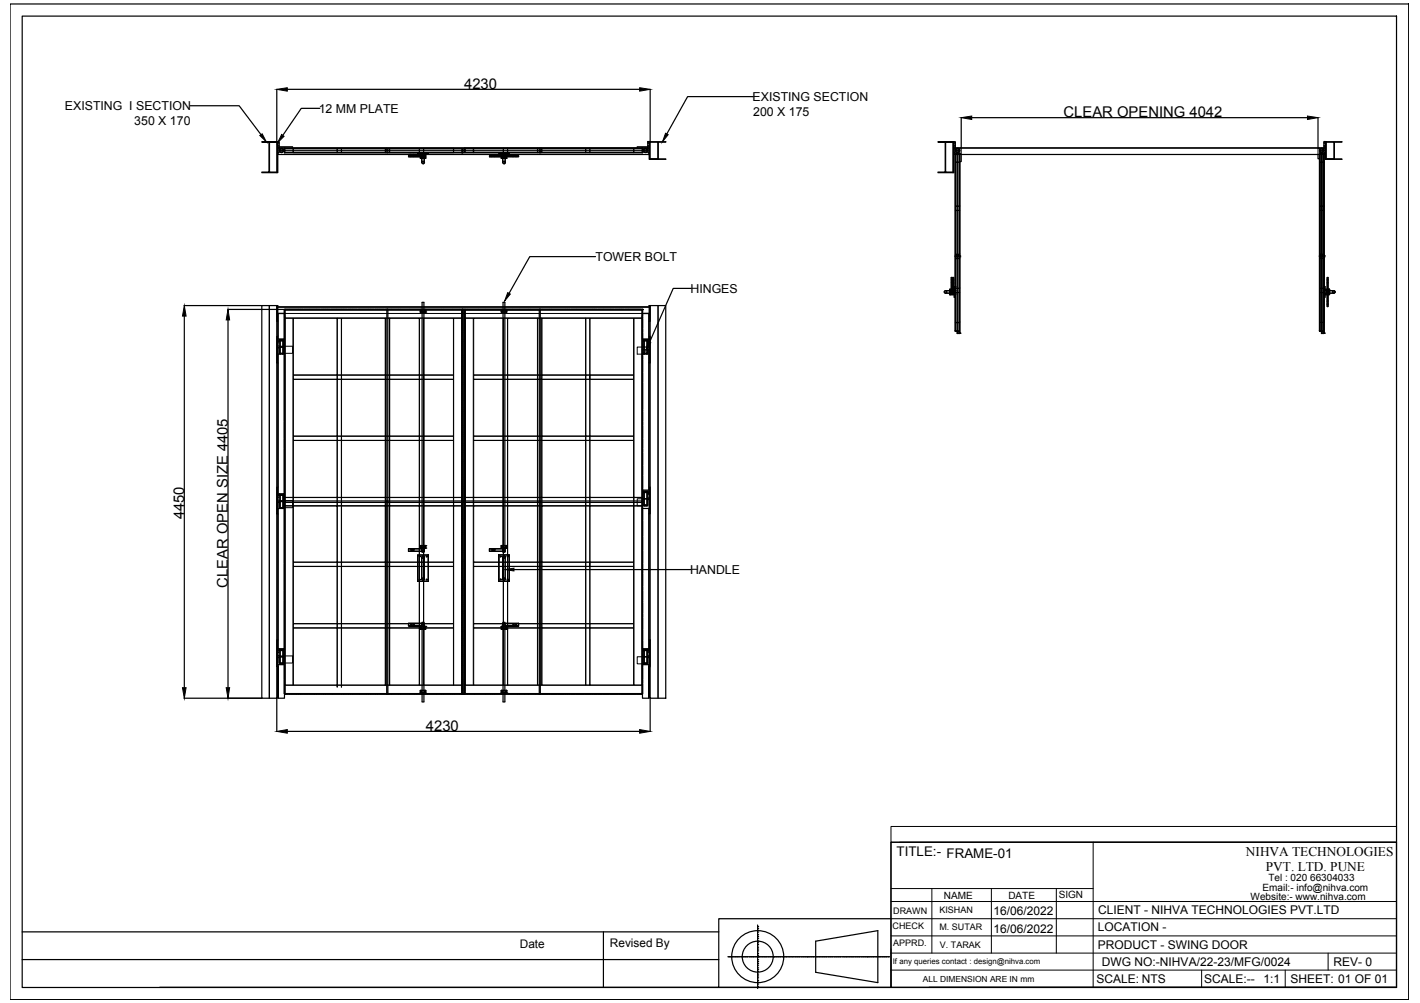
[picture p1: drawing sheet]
<svg xmlns="http://www.w3.org/2000/svg" width="297mm" height="210mm" viewBox="0 0 297 210" stroke-linecap="round" stroke-linejoin="round" font-family="sans-serif">
<!-- layer: 0 -->
<g fill="none" stroke="#000" stroke-width=".25">
<path d="M2.1 .8h292.6v208.4h-292.6zM4.6 3.4h287.5v203.3h-287.5zM57.9 18.7v11M60.1 18.7h73.7M136 18.7v11M39.8 22.1h10.2l4.6 6.1M54.8 29.7h3.1h-1.5v6.3h1.5v.1h-3.1v-.1h1.5v-6.3zM57.9 29.7h.2v6.4h-.2zM58.1 29.7h.3v1.2M58.1 32.3h77.7M58.1 30.9h77.7M58.4 30.7h2.8v.2"/>
<path d="M66.9 22.7h-3.9l-3.8 5.6M85.5 32.3v.2h2.4h-2.4M85.5 32.6h2.4zM85.5 32.6v.2h2.4h-2.4M87.9 32.3v.8M88 32.3v.8h1.1v-.8v.8M88.2 33.1v.9M88.3 34l.2 .3 .3-.3M88.8 33.1v.9M89.1 33.1h-1.1M102.4 32.8h2.4zM102.4 32.6h2.4z"/>
<path d="M102.4 32.6v.2M104.9 33.1h.1M104.8 32.3v.8M104.9 33.1h1.1v-.8v.8M104.9 32.3v.8M104.9 33.1h1.1M105.1 33.1v.9M105.2 34l.3 .3 .2-.3M105.7 33.1v.9M106 33.1h.1M108.5 32.6h-2.5h2.5v.2h-2.5h2.5M135.5 30.7h-2.2v.2"/>
<path d="M135.8 29.7h.2v3.6h-.2zM135.8 29.7l-.3-.1v1.3M136 29.7h3.3h-1.6v3.6h1.6h-3.3h1.6v-3.6zM157.6 20.2h-13.8l-4.3 7.9M196.2 29.7h3.1h-1.5v6.3h1.5v.1h-3.1v-.1h1.5v-6.3zM199.3 29.7h.2v6.4h-.2zM199.5 29.7h.3v1.2M199.5 32.3h77.7M199.5 30.9h77.7M199.9 32.3v21.4M200.2 32.3v21.4h.5M200.3 32.3v21.4h-.5v-21.4v37"/>
<path d="M200.7 32.3v21.4M200.8 32.3v37.4M201.1 32.3v1.5h-.3M201.1 24.6v6.4M203.3 24.6h70.2M275.7 32.3v.9h.3M275.7 24.6v6.4M276.1 32.3v21.4M276.4 32.3v21.4h.5M276.6 32.3v21.4h-.5M276.9 32.3v21.4M277 32.3v37.4"/>
<path d="M277.2 29.7h.2v3.6h-.2zM277.2 29.7l-.3-.1v1.3M277.4 29.7h3.3h-1.6v3.6h1.6h-3.3h1.6v-3.6zM124.6 53.7h-13.8l-4.3 7.7M199 58.1v2.4v-2.4h.2v2.4v-2.4M199 58.1h.1M199.3 58.1v2.4v-2.4h.2v2.4v-2.4M199.9 53.5h.4v15.8h-.4h.3M200.2 53.5h.5v16.2h-.5zM200.7 53.7h.1M200.8 53.7h.1M200.8 53.5v16.2"/>
<path d="M276 53.5l.1 15.8zM276.1 53.5h.5v15.8h-.5M276.1 53.7l-.1-21.4v37M276.9 53.5v16.2h-.5M276.9 53.5h-.5v16.2M276.9 53.5h.1M276.9 53.7h.1M277 53.7h.1M277 53.5h.1M277 60h.1v.5M277.7 58.1l-.1 2.4M277.8 58.1h-.1v2.4"/>
<path d="M277.8 58.1v2.4zM38.5 64h16.3M38.6 66.2v77.7M47.7 64.8h13.2M47.7 67v76.9M54.8 64h3.1v82.1h-3.1zM57.9 70.4h.2v5.5h-.2zM57.9 64h.2v3.3h-.2zM58.1 71.3h.3v1.5h-.3M58.1 65.6v5.3M58.1 74.1l.1 29.3M58.1 67.3v3.1"/>
<path d="M58.1 75.9v26.1M58.1 64.2h30.2M58.1 64.3h30.2M58.2 74.1h1.3v29.3h-.2M58.4 71.1v.2M58.4 71.1h.9zM58.4 72.8v1.1h1.1M58.4 72.6h.9M58.4 71.3h.9M58.6 72.6h.1M58.6 73.9h.1M58.6 73.9v.2"/>
<path d="M59.2 72.6h.1M59.2 73.9v.2M59.3 71.3h.1M59.3 71.1h.1M59.3 71.1v2.8M59.3 72.5h.2M59.5 64.8h21.6M59.5 64.8v40.3M59.5 65.6h-1.3h1.3v5.3h-1.3M59.5 64.8v1.3M59.5 66.2v.4M59.5 66.7v2"/>
<path d="M59.5 68.8v.8M59.5 69.7v2.5M59.5 72.3v2.1M59.5 74.5v.7M59.5 75.3v2.5M59.5 77.9v2.1M59.5 64.8h.1M60.9 64.8h2.6M63.6 64.8h.7M64.4 64.8h2.1M66.6 64.8h.4M67 64.8h2.1"/>
<path d="M69.2 64.8h.8M70 64.8h2.6M72.7 64.8h2M74.8 64.8h.8M75.7 64.8h2.5M78.3 64.8h2.1M80.5 64.8h34.1M80.9 64.8v80.4h7.4M80.9 64.8h.1M80.9 64.8h7M81.1 64.8h-21.6l.1 40.3h21.5v-40.3M87.9 65.3h.1"/>
<path d="M87.9 64.8h.1M88 64.8v.5M88 64.8l-.1 .5M88 65.3h1.1zM88 64.8h1.1v.5M88.3 64.8v-1.5h.4v1.5M88.3 65.3v48.9M88.7 65.3v48.9M88.7 64.2h16.5M88.7 64.3h16.5M89.1 65.3v-.5h-29.6v80.4M89.1 64.8h.1"/>
<path d="M89.1 65.3h.1M89.1 64.8h7.5M96.6 64.8v40.3M96.7 64.8h.1M96.7 64.8h-.1M96.7 64.8l-.1 40.3M96.7 64.8v80.3M96.8 64.8v40.3M96.8 64.8h.1M96.8 64.8v80.3M96.8 64.8v.3M96.8 65.1v2.1"/>
<path d="M96.8 67.3v.8M96.8 68.1v2.6M96.8 70.8v2M96.8 72.9v2.6M96.8 75.6v.7M96.8 76.4v2.1M96.8 78.6v2.5M96.8 64.8h8M97.1 64.8v.3M97.1 65.1v2.1M97.1 67.3v.8M97.1 68.1v2.6"/>
<path d="M97.1 70.8v2M97.1 72.9v2.6M97.1 75.6v.7M97.1 76.4v2.1M97.1 78.6v2.5M97.2 64.8v.7M97.2 65.6v2.5M97.2 68.2v2.1M97.2 70.3v2.6M97.2 73v.7M97.2 73.8v2.1M97.2 76v.4"/>
<path d="M97.2 76.4v2.1M97.2 78.6v.8M97.2 79.4v2.6M104.8 64.8v.5M104.9 64.8h1.1v.5h-1.1zM104.9 65.3h1.1M105.2 64.8v-1.5h.4v1.5h7.4M105.2 65.3v48.9M105.6 65.3v48.9M105.6 64.2h30.2M105.6 64.3h30.2M106 64.8h.1"/>
<path d="M106 64.8v.5M106 64.8h28.4v80.4M106 64.8h7M112.8 64.8h21.6v40.3h-21.6zM112.8 64.8h21.6v40.3M112.8 64.8h.1M113 64.8v40.3h-7.4M114.7 64.8h2M116.8 64.8h2.6M119.5 64.8h.7M120.3 64.8h2.1M122.5 64.8h.3"/>
<path d="M122.9 64.8h2.1M125.1 64.8h.7M125.9 64.8h2.6M128.6 64.8h2M130.7 64.8h2.6M133.3 64.8h.8M134.2 64.8h.2M134.4 64.8h.1M134.4 74.1h.1M134.4 64.8v1.3M134.4 66.2v.4M134.4 66.7v2"/>
<path d="M134.4 68.8v.8M134.4 69.7v2.5M134.4 72.3v2.1M134.4 74.5v.7M134.4 75.3v2.5M134.4 77.9v2.1M134.4 72.6h1.1M134.4 65.6h1.4M134.6 71.1v.2M134.6 71.1h.9zM134.6 73.2h-.2v29.4h1.3M134.8 73.9v.1"/>
<path d="M134.8 73.9v.2h.5v-.2M135.3 73.9v.1M135.5 71.1h.1M135.5 71.3h.1M135.5 71.1v.2M135.5 71.3h-.9v2.6h.9v-1.1M135.5 72.8h.3M135.5 73.2h.2M135.7 70.9h-1.3v-5.3h1.3l.1 5.3M135.8 64h.2v3.3h-.2zM135.8 70.4h.2v5.5h-.2zM135.8 71.3h-.3v1.5"/>
<path d="M135.8 73.2v29.4M135.8 67.3v3.1M135.8 75.9v26.1M136 64h3.3v82.1h-3.3zM144.6 60.4h-3.8l-4.9 11.2M198.7 60.6h.1M198.7 60.6v1.1h1.1M198.7 60.8h-.9l-.3 .3 .3 .3h.9M198.7 61.7h.1M199.6 60h.1M199.6 61.7v.5h.2M199.6 60v.5"/>
<path d="M199.6 60h.2M199.8 60.6v1.1zM199.8 60.6h-1.1v1.1h1.1M199.8 60.6h.1M199.8 61.7h.1M199.8 60.6l.1-7.1v15.8l-.1-7.6M199.8 60h.1M199.8 60v.5h-1.1M199.9 69.3h.1M200.2 69.7l.1 .1M200.3 69.7v.1M200.7 69.8h-.4h.4"/>
<path d="M200.7 69.8h.1M200.8 69.7l-.1 .1M200.8 69.8h.1M200.8 69.7h.1M276.1 69.3h.1M276.1 69.3h.3M276.4 69.7l.1 .1M276.5 69.7v.1M276.9 69.8h-.4h.4M276.9 69.8h.1M277 60.6v1.1zM277 60.6h1.1v1.1h-1.1"/>
<path d="M277 60.5h1.1M277 69.7l-.1 .1M277 69.8h.1M277 69.7h.1M277 61.7v.5M277 62.2h.1M277.1 61.7v.5zM277.6 61.7l.1 2.5M277.7 61.7v2.5h.1v-2.5v2.5M278.1 60.6h.1M278.1 60.6v1.1h-1.1M278.1 61.4h.9"/>
<path d="M278.1 60.8h.9M279 60.8l.3 .3-.3 .3M59.5 80.1v2.5M59.5 82.7v.8M59.5 83.6v2M59.5 85.7v.4M59.5 86.2v2.1M59.5 88.3v.8M59.5 89.2v2.5M59.5 91.8v2.1M59.5 94v.7M59.5 94.8v2.6"/>
<path d="M59.5 97.4v2.1M59.5 99.6v2.5M96.8 81.2v.7M96.8 82v2.1M96.8 84.2v.4M96.8 84.7v2M96.8 86.8v.8M96.8 87.7v2.5M96.8 90.3v2.1M96.8 92.4v2.6M96.8 95.1v.7M96.8 95.9v2.1"/>
<path d="M96.8 98.1v.4M96.8 98.5v2.1M97.1 81.2v.7M97.1 82v2.1M97.1 84.2v.4M97.1 84.7v2M97.1 86.8v.8M97.1 87.7v2.5M97.1 90.3v2.1M97.1 92.4v2.6M97.1 95.1v.7M97.1 95.9v2.1"/>
<path d="M97.1 98.1v.4M97.1 98.5v2.1M97.2 82.1v2M97.2 84.2v.8M97.2 85.1v2.5M97.2 87.7v2.1M97.2 89.9v2.5M97.2 92.5v.7M97.2 93.3v2.1M97.2 95.5v.4M97.2 96v2M97.2 98.1v.8"/>
<path d="M97.2 99v2.5M134.4 80.1v2.5M134.4 82.7v.8M134.4 83.6v2M134.4 85.7v.4M134.4 86.2v2.1M134.4 88.3v.8M134.4 89.2v2.5M134.4 91.8v2.1M134.4 94v.7M134.4 94.8v2.6M134.4 97.4v2.1"/>
<path d="M134.4 99.6v2.5M57.9 102h.2v5.5h-.2zM58.1 103.7h.3v1.4h-.3M58.1 106.4l.1 29.4M58.1 107.5v26.4M58.1 103.4h.3M58.2 106.4h1.3v29.4h-1.3M58.4 106.2v-1.1v1.1h1.1v.4M58.4 103.4v.2M58.4 103.6v.1M58.4 105h.9M58.4 103.4h.9"/>
<path d="M58.4 103.6h.9M58.4 103.7h.9M58.4 104.9h.9M58.4 103.4h.1M58.6 106.2h.1M58.6 106.2v.2M58.6 104.9v.1M59.2 104.9v.1M59.2 106.2v.2M59.3 103.4v.3M59.3 103.4h.1M59.3 103.7v2.5"/>
<path d="M59.3 104.8h.2M59.5 104.8v40.4l21.6-.1M59.5 102.2v.8M59.5 103.1v3.1M59.5 106.7v2.1M59.5 108.9v.7M59.5 109.7v2.6M59.5 112.3v2.1M59.5 114.5v.8M59.5 115.3v2.6M59.5 118v2M59.5 104.8h.1"/>
<path d="M59.5 105.1h.1M59.6 104.8h21.5v40.3h-21.5zM80.9 104.8h7.4M80.9 105.1h7.4M85.5 114.8v.6zM85.5 114.8h2.7zM85.5 115.3l2.7 .1v-.6h.6v.6zM86 115.2h.5M86 115h.5M86 115l-.1 .1 .1 .1M86.5 115l.1 .1-.1 .1M87.4 116.1v5.6z"/>
<path d="M87.4 116.1h2.2zM87.9 114.2l.1 .5zM87.9 114.7h.1M87.9 114.2h1.2v.5h-1.1h1.1M88 114.2h1.1v.5M88.2 116.6v4.6M88.3 116.6l.2-.3 .3 .3M88.3 115.4v.2h.4v-.2M88.3 114.7v.1M88.7 114.7v.1M88.7 104.8h7.9M88.7 105.1h7.9"/>
<path d="M88.8 116.6v4.6M89.1 114.2h.1M89.1 114.7h.1M89.6 116.1v5.6M96.6 104.8l.1 40.4M96.6 104.8l.1 40.3M96.8 105.1h.1M96.8 100.7v.8M96.8 101.5v2.1M96.8 103.7v.4M96.8 104.2v1.3M96.8 105.6v2.5"/>
<path d="M96.8 108.2v2.1M96.8 110.3v2.6M96.8 113v.7M96.8 113.8v2.1M96.8 116v.4M96.8 116.4v2.1M96.8 118.6v.8M96.8 119.5v2.5M96.8 104.8v40.3M96.8 105.1h8.4M97.1 100.7v.8M97.1 101.5v2.1"/>
<path d="M97.1 103.7v.4M97.1 104.2v1.3M97.1 105.6v2.5M97.1 108.2v2.1M97.1 110.3v2.6M97.1 113v.7M97.1 113.8v2.1M97.1 116v.4M97.1 116.4v2.1M97.1 118.6v.8M97.1 119.5v2.5M97.2 101.6v2.1"/>
<path d="M97.2 103.7v.8M97.2 104.6v.9M97.2 105.6v2.5M97.2 108.2v2.1M97.2 110.3v2.6M97.2 113v.7M97.2 113.8v2.1M97.2 116v.4M97.2 116.4v2.1M97.2 118.6v.8M97.2 119.5v2.5M102.4 114.8h2.7h-2.7v.5h2.7v-.5h.6v.6h-3.3z"/>
<path d="M102.9 115.2h.5M102.9 115h.5M103 115l-.1 .1 .1 .1M103.5 115l.1 .1-.1 .1M104.3 116.1v5.6zM104.3 116.1h2.2v5.6h-2.2h2.2M104.3 116.1h2.2M104.8 114.2v.5l.1-.5h1.1v.5M104.8 114.7h.1M104.9 114.7h1.1zM104.9 114.2h1.1M105.2 115.4v.2h.4v-.2"/>
<path d="M105.2 104.8h-8.4v40.4M105.2 114.7v.1M105.6 104.8h7.4v40.4h-7.4M105.6 114.7v.1M105.7 116.6v4.6M105.7 116.6l-.2-.3-.3 .3-.1 4.6 .4 .2 .2-.2M106 114.7h.1M106 114.2v.5M106.5 116.1v5.6M107.5 119.2h37M134.4 104.8v40.3M134.4 102.2v.8"/>
<path d="M134.4 103.1v3.1M134.4 106.2v.4M134.4 106.7v2.1M134.4 108.9v.7M134.4 109.7v2.6M134.4 112.3v2.1M134.4 114.5v.8M134.4 115.3v2.6M134.4 118v2M134.4 104.4h1.1M134.6 102.8h.9zM134.6 102.8v2.9h.9v-1.2v1.4h-1.1"/>
<path d="M134.6 103.1h.9M134.8 104.4h.1M134.8 105.7h.1M134.8 105.7v.2l.5-.1M135.3 104.4h.1M135.3 105.7h.1M135.5 103.1h.1M135.5 102.8h.1M135.5 102.8v.3M135.7 106.4h-1.3v29.4h1.3M135.8 102h.2v5.5h-.2zM135.8 103.1h-.3v1.4h.3"/>
<path d="M135.8 106.4v29.4M135.8 107.5v26.4M57.9 133.9h.2v5.6h-.2zM58.1 136.1h.3v1.5h-.3M58.1 139.1l.1 7-.1-6.6M58.1 135.8h.1M58.2 139.1h1.3v7h-1.3M58.4 135.9h.9zM58.4 135.9v.2h.9M58.4 137.6v1.2h1.1M58.4 137.4h.9M58.6 137.4h.1"/>
<path d="M58.6 138.8h.1M59.2 137.4h.1M59.2 138.7v.2h-.6v-.1M59.3 136.1h.1M59.3 135.9h.1M59.3 135.9v2.9M59.3 137.3h.2M59.5 120.1v2.6M59.5 122.8v.7M59.5 123.6v2.1M59.5 125.8v.3M59.5 126.2v2.1"/>
<path d="M59.5 128.4v.7M59.5 129.2v2.6M59.5 131.9v2M59.5 134v3.4M59.5 137.5v2.1M59.5 139.6v2.6M85.5 131h2.7zM85.5 130.5h2.7zM85.5 130.5v.5M86 130.8h.5M86 130.6h.5M86 130.6l-.1 .1 .1 .1"/>
<path d="M86.5 130.6l.1 .1-.1 .1M87.4 121.7h2.2M88 131.6h.1M87.9 131.6v-.5l.1 .5M87.9 131.1h1.2v.5h-1.1h1.1v-.5h-1.1M88.2 130.5v.5M88.2 130.5h.6v.5h-.6M88.3 121.2l.2 .3 .3-.3M88.3 130.5v-.3h.4v.3M88.3 131v.1M88.3 131.6v12.9M88.7 131v.1"/>
<path d="M88.7 131.6v12.9M89.1 131.1h.1M96.8 122.1v2M96.8 124.2v3.4M96.8 127.7v2.1M96.8 129.9v2.5M96.8 132.5v.8M96.8 133.3v2.1M96.8 135.5v.4M96.8 136v2M96.8 138.1v.8M96.8 139v2.5"/>
<path d="M97.1 122.1v2M97.1 124.2v3.4M97.1 127.7v2.1M97.1 129.9v2.5M97.1 132.5v.8M97.1 133.3v2.1M97.1 135.5v.4M97.1 136v2M97.1 138.1v.8M97.1 139v2.5M97.2 122.1v2M97.2 124.2v3.4"/>
<path d="M97.2 127.7v2.1M97.2 129.9v2.5M97.2 132.5v.8M97.2 133.3v2.1M97.2 135.5v.4M97.2 136v2M97.2 138.1v.8M97.2 139v2.5M104.8 131.1v.5M104.9 131.6h1.1zM104.9 131.6v-.5h1.1v.5M104.9 131.1h1.1"/>
<path d="M105.2 130.5v-.3h.4v.3M105.2 131v.1M105.2 131.6v12.9M105.6 131v.1M105.6 131.6v12.9M105.7 131h2.8zM105.7 131v-.5h2.7v.5M105.7 131h-.6v-.5h3.4v.5M106 131.1h.1M106 131.6h.1M106 131.1v.5M107.4 130.8h.5"/>
<path d="M107.4 130.6h.5M107.4 130.6l-.1 .1 .1 .1M107.9 130.6l.1 .1-.1 .1M134.4 120.1v2.6M134.4 122.8v.7M134.4 123.6v2.1M134.4 125.8v.3M134.4 126.2v2.1M134.4 128.4v.7M134.4 129.2v2.6M134.4 131.9v2M134.4 134v3.4"/>
<path d="M134.4 137.5v2.1M134.4 139.6v2.6M134.4 137.4h1.1M134.6 135.9v.2M134.6 135.9h.9zM134.8 137.4h.1M134.8 138.8h.1M134.8 138.8v.1M135.3 137.4h.1M135.3 138.7v.2M135.5 135.9h.1M135.5 136.1h.1"/>
<path d="M135.5 135.9v.2M135.5 137.6v1.3h-1.1M135.5 136.1h-.9v2.7h.9M135.7 139.1h-1.3v7h1.3M135.8 133.9h.2v5.6h-.2zM135.8 136.1h-.3v1.5h.3M135.8 139.1l-.1 7 .1-6.6M38.5 146.1h16.3M57.9 146.1v7M59.5 145.2h.1M59.5 142.3v.7M59.5 143.1v2.1"/>
<path d="M59.5 145.2h74.9M60.1 153.1h73.7M88 145h.1M87.9 145v-.5l.1 .5M87.9 144.5h.1M88 145h1.1zM88 144.5h1.1v.5M88.3 145v1.9h.4v-1.9M88.7 145.2h16.5M89.1 145h.1M96.7 145.2h.1M96.8 145.2h.1"/>
<path d="M96.8 141.6v2.1M96.8 143.7v1.4M97.1 141.6v2.1M97.1 143.7v1.4M97.2 141.6v2.1M97.2 143.7v1.4M104.8 144.5v.5M104.9 145h1.1v-.5v.5zM104.9 144.5h1.1M104.9 145h.1M104.9 144.5h.1M104.9 144.5v.5"/>
<path d="M105.2 145v1.9h.4v-1.9M106 144.5h.1M106 145h.1M112.8 145.1l21.6 .1zM112.8 145.1v-40.3h21.6v40.3M134.4 145v.2h-.2M134.4 145.2h.1M134.4 142.3v.7M134.4 143.1v2.1M136 146.1v7M186.4 176.3h105.7v30.3h-105.7zM4.6 195h145.8"/>
<path d="M126.2 195v11.7M158.5 200v.2h.3M158.5 199.9h.1M158.5 199.6v.3M158.5 199.5h.1M158.5 199v.4M158.5 199h.1M158.5 198.7v.3M158.5 198.6h.1M158.5 198.3v.3M158.5 198.2h.1M158.5 197.7v.4"/>
<path d="M158.5 197.7h.1M158.5 197.3v.3M158.5 197.3h.1M158.5 197v.3M158.5 196.9h.1M158.5 196.5v.3M158.5 196.4h.1M158.5 196v.3M158.5 196h.1M158.5 195.7v.2M158.5 195.6h.1M158.5 195.2v.4"/>
<path d="M158.5 195.1h.1M158.5 194.7v.3M158.5 194.7h.1M158.5 194.3v.3M158.5 194.3h.1M158.5 194v.3M158.5 193.9h.1M158.5 193.6v.1M158.5 193.8v.1M158.5 195.1v.1M158.5 196.4v.1M158.5 196.8v.1"/>
<path d="M158.5 198.1v.1M158.5 199.4v.1M170.6 197l13-2.2v10.8l-13-2.1zM186.4 192.3h-36v14.3h-117M4.6 200.8h145.8M150.4 206.6h36M152.3 200.2h.1M152.4 200.2h.1M152.5 200.2h.3M152.8 200.2h.1M152.9 200.2h.2M153.2 200.2h.1"/>
<path d="M153.4 200.2h.3M153.7 200.2h.1M153.8 200.2h.3M154.1 200.2h.1M154.2 200.2h.3M154.5 200.2h.1M154.5 200.2h.4M154.9 200.2h.1M155.1 200.2h.1M155.1 200.2h.3M155.4 200.2h.1M155.5 200.2h.3"/>
<path d="M155.8 200.2h.1M155.9 200.2h.3M156.2 200.2h.1M156.4 200.2h.3M156.7 200.2h.1M156.8 200.2h.3M157.1 200.2h.1M157.2 200.2h.3M157.5 200.2h.1M157.6 200.2h.1M157.7 200.2h.2M157.9 200.2h.1"/>
<path d="M158.1 200.2h.1M158.1 200.2h.3M158.4 200.2h.1M158.5 206.5v.4M158.5 206.5h.1M158.5 206.1v.2M158.5 205.9h.1M158.5 205.6v.3M158.5 205.6h.1M158.5 205.2v.3M158.5 205.2h.1M158.5 204.8v.2"/>
<path d="M158.5 204.6h.1M158.5 204.3v.3M158.5 204.2h.1M158.5 203.9v.3M158.5 203.9h.1M158.5 203.5v.2M158.5 203.3h.1M158.5 203v.3M158.5 202.9h.1M158.5 202.6v.3M158.5 202.6h.1M158.5 202.2v.3"/>
<path d="M158.5 202h.1M158.5 201.7v.3M158.5 201.6h.1M158.5 201.3v.3M158.5 201.2h.1M158.5 200.9v.3M158.5 200.9h.1M158.5 200.3v.5M158.5 200.3h.1M158.5 202v.1M158.5 203.4h.1M158.5 203.7v.1"/>
<path d="M158.5 204.7v.1M158.5 205v.1M158.5 206v.1M158.5 206.4h.1M158.8 200.2h.1M158.9 200.2h.1M159 200.2h.2M159.2 200.2h.1M159.4 200.2h.1M159.4 200.2h.3M159.8 200.2h.1M159.8 200.2h.3"/>
<path d="M160.1 200.2h.1M160.2 200.2h.3M160.6 200.2h.1M160.7 200.2h.1M160.7 200.2h.3M161.1 200.2h.1M161.1 200.2h.3M161.4 200.2h.1M161.5 200.2h.3M161.8 200.2h.1M161.9 200.2h.1M162 200.2h.1"/>
<path d="M162 200.2h.3M162.4 200.2h.1M162.4 200.2h.3M162.8 200.2h.1M162.8 200.2h.3M163.1 200.2h.1M163.2 200.2h.1M163.3 200.2h.2M163.6 200.2h.1M163.7 200.2h.1M163.7 200.2h.3M164.1 200.2h.1"/>
<path d="M164.1 200.2h.3M164.5 200.2h.1M164.6 200.2h.2M164.9 200.2h.1M165 200.2h.1M165 200.2h.3M165.4 200.2h.1M165.4 200.2h.3M165.8 200.2h.1M165.9 200.2h.2M166.2 200.2h.1M166.3 200.2h.1"/>
<path d="M166.4 200.2h.3M166.7 200.2h.1M166.7 200.2h.3M167.1 200.2h.1M167.2 200.2h.3M167.5 200.2h.1M167.6 200.2h.1M167.7 200.2h.3M168 200.2h.1M168 200.2h.3M168.4 200.2h.1M168.4 200.2h.3"/>
<path d="M168.8 200.2h.1M168.9 200.2h.1M169 200.2h.3M169.3 200.2h.1M169.4 200.2h.3M169.7 200.2h.1M169.7 200.2h.3M170.1 200.2h.1M170.3 200.2h.3M170.6 200.2h.1M170.7 200.2h.3M171 200.2h.1"/>
<path d="M171.1 200.2h.3M171.4 200.2h.1M171.6 200.2h.3M171.9 200.2h.1M172 200.2h.3M172.3 200.2h.1M172.4 200.2h.3M172.7 200.2h.1M172.9 200.2h.2M173.1 200.2h.1M173.3 200.2h.1M173.3 200.2h.3"/>
<path d="M173.6 200.2h.1M173.7 200.2h.3M174 200.2h.1M174.1 200.2h.3M174.4 200.2h.1M174.6 200.2h.1M174.6 200.2h.3M174.9 200.2h.1M175 200.2h.3M175.3 200.2h.1M175.4 200.2h.3M175.7 200.2h.1"/>
<path d="M175.8 200.2h.1M175.9 200.2h.3M176.3 200.2h.1M176.3 200.2h.3M176.6 200.2h.1M176.7 200.2h.3M177 200.2h.1M177.1 200.2h.1M177.2 200.2h.2M177.4 200.2h.1M177.6 200.2h.1M177.6 200.2h.3"/>
<path d="M178 200.2h.1M178 200.2h.3M178.3 200.2h.1M178.4 200.2h.3M178.8 200.2h.1M178.9 200.2h.1M178.9 200.2h.3M179.3 200.2h.1M179.3 200.2h.3M179.6 200.2h.1M179.7 200.2h.5M180.2 200.2h.1"/>
<path d="M180.2 200.2h.3M180.6 200.2h.1M180.6 200.2h.3M181 200.2h.1M181 200.2h.3M181.3 200.2h.1M181.4 200.2h.1M181.5 200.2h.1M181.6 200.2h.2M181.9 200.2h.1M181.9 200.2h.3M182.3 200.2h.1"/>
<path d="M182.3 200.2h.3M182.7 200.2h.1M182.8 200.2h.2M183.1 200.2h.1M183.2 200.2h.1M183.2 200.2h.3M183.6 200.2h.1M183.6 200.2h.3M184 200.2h.1M184.1 200.2h.2M184.4 200.2h.1M184.5 200.2h.1"/>
<path d="M184.6 200.2h.3M184.9 200.2h.1M184.9 200.2h.3M185.3 200.2h.1M185.4 200.2h.3M185.7 200.2h.1M185.8 200.2h.1M185.9 200.2h.1M194.3 206.6h97.8"/>
<circle cx="88.5" cy="32.7" r=".19"/>
<circle cx="88.5" cy="32.7" r=".23"/>
<circle cx="105.5" cy="32.7" r=".19"/>
<circle cx="105.5" cy="32.7" r=".23"/>
<circle cx="88.1" cy="65" r=".11"/>
<circle cx="88.9" cy="65" r=".11"/>
<circle cx="105.1" cy="65" r=".11"/>
<circle cx="105.8" cy="65" r=".11"/>
<circle cx="199.1" cy="61.1" r=".19"/>
<circle cx="199.1" cy="61.1" r=".23"/>
<circle cx="277.7" cy="61.1" r=".19"/>
<circle cx="277.7" cy="61.1" r=".23"/>
<circle cx="87.8" cy="116.5" r=".11"/>
<circle cx="88.1" cy="114.4" r=".11"/>
<circle cx="88.9" cy="114.4" r=".11"/>
<circle cx="89.2" cy="116.5" r=".11"/>
<circle cx="104.7" cy="116.5" r=".11"/>
<circle cx="105.1" cy="114.4" r=".11"/>
<circle cx="105.8" cy="114.4" r=".11"/>
<circle cx="106.2" cy="116.5" r=".11"/>
<circle cx="87.8" cy="121.3" r=".11"/>
<circle cx="89.2" cy="121.3" r=".11"/>
<circle cx="104.7" cy="121.2" r=".11"/>
<circle cx="105.1" cy="131.4" r=".11"/>
<circle cx="105.8" cy="131.4" r=".11"/>
<circle cx="106.2" cy="121.2" r=".11"/>
<circle cx="105.1" cy="144.7" r=".11"/>
<circle cx="105.8" cy="144.7" r=".11"/>
<circle cx="158.5" cy="200.2" r="5.4"/>
<circle cx="158.5" cy="200.2" r="3.2"/>
</g>
<g fill="none" stroke="#000" stroke-width=".21">
<path d="M58.1 31h77.7M58.1 30.4h.3M58.1 29.8h.3M58.1 30.1h.3M58.1 30.7h.3M58.2 31v1.3M58.4 30.9v1h-.3M58.5 31.2l.5-.2 .3 .5a.45 .45 0 0 0-.6-.5 .45 .45 0 0 0-.1 .8 .45 .45 0 0 0 .7-.1v-.2a.47 .47 0 0 1-.6 .4 .47 .47 0 0 1-.2-.7zM58.6 31.5h.6M58.6 31.4h.6M59.5 31.9l.1 .1zM59.5 31.4v.5h37.3"/>
<path d="M59.5 30.9v.1M59.5 31.4h21.6v.5h-21.6zM59.6 31l37.2 .1M59.6 31.1v.8M61.2 30.9v.1M61.3 31.1v.8M61.4 31.1h9.1v.8h-9.1zM70.6 31.1h.8v.8h-.8zM80.6 31.9v-.8h-9.2v.8h23.5v-.8h-6.3v.8M80.6 31.9v-.8h.9v.8M80.9 31.6v-.5h16.2v.5M80.9 31v.6"/>
<path d="M81.1 31.9h-21.5M81.1 31v.6h-21.6l.1-.5M81.5 31.9v-.8h6.2v.8M85.9 32.3v.2M85.9 32.6v.2M86 32.3v.2M86 32.6v.2M86.5 32.3v.2M86.5 32.6v.2M86.6 32.3v.2M86.6 32.6v.2M87.4 32.2h2.2z"/>
<path d="M87.4 32.2v-.2h.5v.3M87.6 32v.2M87.7 31.9v-.8h.9v.8M87.9 32v.2M87.9 32.6h.3zM87.9 32.8h.3zM87.9 32.5h.3M88 32v1.1M88 32h.2M88 33.1h.2M88.2 34a.28 .28 0 0 1 .3-.3 .28 .28 0 0 1 .3 .3M88.2 32.3h-2.7h2.7"/>
<path d="M88.2 32v1.1M88.3 32.2v1.8M88.4 32.7h.1v.1zM88.4 32.3l.1 .2zM88.7 32.2v1.8M88.8 32h.2M88.8 33.1h.2M88.8 32v1.1M89 32v1.1M89.1 32h7.5M89.1 32v.2M89.4 32v.2"/>
<path d="M89.6 32v.2M94.9 31.1v.8M96.6 31.9l.1-.5h-15.8v.6h8.2v.3v-.3h-1.1v.3M96.6 31.1v.9M96.7 31.9l-.1 .1M96.7 31.5l-.1 .5M96.7 31.4v-.3h-37.2v.5M96.7 31.5l.5 .1h-16.3M96.8 31.9h.1M96.8 31.9l8.1 .1M96.8 31.9v-.4v.4M96.8 31.5h.1"/>
<path d="M96.8 31.4v.1M96.8 31.4h16.2v.5h-16.2zM96.8 31.6h.4v.3h-.4M97.1 31.1h.1M97.1 31.1h-.3v.3h.3M97.1 31.1h-37.6v.8h37.2M97.2 31l-.1 .1M97.2 31.1l-.1 .4zM97.2 31.9h37.2M97.2 31.1h15.8v.5h-15.8zM97.3 31h.1M97.2 31.1h37.2v.8h-37.6"/>
<path d="M97.2 31.6v.3h37.2M97.3 31l15.7 .1M97.3 31l-.1 .5h-.4M97.3 31.1v.8M99 31.1v.8M99.1 31.9v-.8h23.4v.8M102.9 32.6v.2M103.4 32.6v.2M103.6 32.6v.2M104.3 32.2h2.2M104.5 32v.2M104.8 32v.2"/>
<path d="M104.8 32.3v-.3l.1 .3M104.8 32h-.5v.2h2.2v-.2M104.8 32.8h.3zM104.9 32h1.1v.3v-.3zM105 33.1v-1.1h.1v2a.28 .28 0 0 1 .3-.3 .28 .28 0 0 1 .3 .3M105.1 32.6h-.3h.3v.2M105.3 31.1v.8M105.4 32.7l.1 .1zM105.6 32.2v1.8M105.7 32.6h.3h-.3v.2h.3h-.3M105.7 33.1v-1.1h.2v1.1M106 32v.2"/>
<path d="M106.2 31.1v.8M106.3 32v.2M107.3 32.6v.2M107.4 32.6v.2M107.9 32.6v.2M108 32.6v.2M112.4 31.1v.8M112.5 31.9h.1M112.5 31.1v.8M112.8 31.1h21.6v.5h-21.6zM113 31.4v.6M113 31.9l-7 .1"/>
<path d="M113.3 31.1v.8h-.8M113.4 31.1v.8M122.5 31.9v-.8h.9v.8M123.4 31.9v-.8h9.1v.8M132.6 31.1v.8M133.3 30.9v.1M134.3 31.1v.8M134.4 31l-37.3 .1M134.4 31l-21.6 .1M134.4 31v.1M134.4 31v.6M134.4 31.9v-.5h-21.6v.6l21.6-.1"/>
<path d="M134.4 31.9h.1M134.4 31.4v.5M134.4 30.9v.1M134.7 31.2l.5-.2 .3 .5a.45 .45 0 0 0-.7-.4 .45 .45 0 0 0 0 .8 .45 .45 0 0 0 .7-.3v-.1a.45 .45 0 0 1-.6 .4 .45 .45 0 0 1-.2-.7zM134.8 31.5h.5M134.8 31.4h.5M135.5 30.9v1h.3M135.5 30.6h.3M135.5 30.4h.3M135.5 30h.3M135.5 29.8h.3M135.7 31v1.3"/>
<path d="M199.5 31h77.7M199.5 30.4h.3M199.5 29.8h.3M199.5 30.1h.3M199.5 30.7h.3M199.6 31v1.3M199.8 32.2h.5v.1M199.8 32.2l.1 21.5M199.8 32.2h.1M199.8 30.9v1h-.3M199.8 34h1M199.9 32.1h.4"/>
<path d="M199.9 34v10h.8v-.8M199.9 31.3l.5-.3 .4 .5a.45 .45 0 0 0-.6-.5 .45 .45 0 0 0-.2 .8 .45 .45 0 0 0 .7-.1l.1-.2a.47 .47 0 0 1-.6 .4 .47 .47 0 0 1-.3-.6zM199.9 32.2v.1M199.9 32.1v37.2M199.9 32.2h.8M199.9 33.9h.8M200.1 31.5h.5M200.1 31.4h.5M200.2 32.1h.5M200.7 32.2h-.5v.1M200.7 32.1h.1M200.7 32.1v37.7"/>
<path d="M200.8 31v1.3l-.1-.2 .1 .1M200.8 32.2h.1M200.8 32.1h-1v.2v-.1M200.9 30.9v.1M201.1 31v1.3M275.8 30.9v.1M276 32.2l.1 .1M276 32.2v-1.2h-.3v1.3M276 32.2h.1M276 34h1M276.1 32.1h.5M276.1 34v9.1"/>
<path d="M276.1 31.2l.5-.2 .3 .5a.45 .45 0 0 0-.7-.4 .45 .45 0 0 0 0 .8 .45 .45 0 0 0 .7-.3v-.1a.45 .45 0 0 1-.6 .4 .45 .45 0 0 1-.2-.7zM276.1 32.2h.8M276.1 33.9h.8M276.1 32.1v37.2M276.2 31.5h.6M276.2 31.4h.6M276.4 32.1h.5M276.6 32.3v-.1h-.5v21.5M276.9 32.2h-.5v.1M276.9 32.1h.1M276.9 32.1v37.7M276.9 30.9v1h.3"/>
<path d="M276.9 30.6h.3M276.9 30.4h.3M276.9 30h.3M276.9 29.8h.3M277 32.2l-.1-.1 .1 .2v-.2h-1v.2M277 32.2h.1M277.1 31v1.3M199 58.5h.2M199 58.6h.2M199 59.3h.2M199 59.1h.2M199.3 58.5h.2"/>
<path d="M199.3 58.6h.2M199.3 59.3h.2M199.3 59.1h.2M199.8 53.5h.1M199.8 53.7h.1M199.8 53.2h1M199.8 54.1h1M199.8 43.1h1M199.8 44.1h1M199.9 53.5v15.8M199.9 53.2h.8v.9h-.8M199.9 44.1v16.2"/>
<path d="M200.2 53.5h.6M200.7 53.7h.1M200.7 53.5h.1M200.8 53.5h.1M276 53.5h.1M276 53.7h.1M276 53.2h1M276 54.1h.1M276 43.1h1M276 44.1h1M276.1 53.5v15.8M276.1 43.2h.8v.8h-.8z"/>
<path d="M276.1 44.1v9.1M276.4 53.5h.6M276.9 54.1h-.8h.8M276.9 54.1h.1M276.9 53.2h-.8v7.1M276.9 53.7h.1M276.9 53.5h.1M277 53.5h.1M277.6 58.5h.2M277.6 58.6h.2M277.6 59.3h.2M277.6 59.1h.2"/>
<path d="M56.3 64v82.1M56.4 64v82.1M58.1 71.4h.3M58.1 71.7h.3M58.1 72.4h.3M58.1 72.7h.3M58.4 72.5h.9M58.6 73.9v-2.6v2.7h.6M59.2 71.3v2.6zM59.5 72.5h1.7v1.4h-1.7M59.5 64.8h53.5h-15.8v40.3l.1-40.3M59.5 66.2l.1 .3h1.7"/>
<path d="M59.5 65.6h74.9M59.5 64.8h.1M61.4 66.6h9.1v11.9h-9.1zM61.4 79.4h9.1v11.9h-9.1zM61.4 78.5h9.1v.9h-9.1zM61.4 66.5h35.3M71.4 66.6h9.2v11.9h-9.2zM71.4 79.4h9.2v11.9h-9.2zM71.4 78.5h9.2v.9h-9.2zM80.9 64.8h15.7v40.3M80.9 64.8h.1M81.1 64.8h-21.5v40.3"/>
<path d="M81.1 64.8h.1M81.5 66.6h6.2v11.9h-6.2zM81.5 79.4h6.2v11.9h-6.2zM81.5 78.5h6.2v.9h-6.2zM87.7 78.5v.9h.9h-.9v11.9h.9M87.7 78.5v-11.9h.9v39.2h-.9v-1.7h.9M87.7 78.5h.9M88.3 65.3v-.5h.4v.5M88.3 64.2h.4M88.3 64.3h.4M88.6 66.6h6.3v11.9h-6.3zM88.6 79.4h6.3v11.9h-6.3z"/>
<path d="M88.6 78.5h6.3v.9h-6.3zM96.8 64.8h.1M96.8 64.8v80.4M97.1 64.8h.1M97.1 64.8v80.4M97.2 64.8v80.4M97.2 64.8h.1M97.2 66.5v76.9M99.1 66.6h6.2v11.9h-6.2zM99.1 79.4h6.2v11.9h-6.2zM99.1 78.5h6.2v.9h-6.2zM105.2 65.3v-.5h.4v.5"/>
<path d="M105.2 64.2h.4M105.2 64.3h.4M105.3 79.4v11.9h.9v-11.9M105.3 78.5h.9M105.3 79.4v-12.8h.9v12.8M105.3 79.4h.9M105.6 64.8v.5M106.2 66.6h6.2v11.9h-6.2zM106.2 79.4h6.2v11.9h-6.2zM106.2 78.5h6.2v.9h-6.2zM112.5 79.4h.8v11.9h-.8zM112.5 66.6h.8v11.9h-.8z"/>
<path d="M112.5 78.5h.8v.9h-.8zM112.5 66.5h20M112.8 64.8h21.6v40.3M112.8 64.8h.1M113 64.8h.1M113.4 66.6h9.1v11.9h-9.1zM113.4 79.4h9.1v11.9h-9.1zM122.5 66.6h.9v11.9h-.9zM123.4 66.6h9.1v11.9h-9.1zM123.4 79.4h9.1v11.9h-9.1zM132.5 78.5h-9.1v.9v-.9h-.9v12.8h.9v-11.9M132.5 78.5v.9h-19.1v-.9h9.1v.9"/>
<path d="M132.6 66.6h1.7v37.5h-1.7zM134.4 64.8h.1M134.4 64.8h-37.2v1.7h15.2M134.4 72.6h-1.1v1.5h1.5M134.4 66.2l-.1 .3h-1.7M134.6 73.2h.9v.9h-.2M134.8 71.3v2.6M135.3 73.9h-.5l.5 .1M135.3 71.3v2.6M135.5 71.7h.3M135.5 71.5h.3M135.5 72.6h.3"/>
<path d="M135.5 72.4h.3M137.6 64v82.1M137.7 64v82.1M197.8 60.8a.28 .28 0 0 1 .3 .3 .28 .28 0 0 1-.3 .3M197.8 61.3h1.8M197.8 60.9h1.8M198.7 60.6h1.1v.2M198.7 61.6h1.1M198.7 61.4h1.1M198.7 60.8h1.1M198.7 60.6v.2M198.7 61.4v.2"/>
<path d="M199 61.1l.1-.1v.2zM199 60.8v-.3v.3h.2v-.3v.3M199.3 61.1l.2-.1v.2zM199.3 60.8v-.3v.3h.2v-.3v.3M199.6 60.5v1.2v-1.2M199.6 60.2h.2M199.6 60.5h.2M199.6 61.7h.2M199.6 62h.2M199.8 69.2v.1M199.8 60.8h.1M199.8 61.4h.1"/>
<path d="M199.8 61.6h.1M199.8 61.4v.2M199.8 69.2h.1M199.8 69.2l.1 .1M199.8 60.3h1M199.8 61.2h1M199.8 67.5h1M199.9 60.4h.8v.8h-.8zM199.9 61.2v6.3M199.9 69.2h.8M199.9 67.5h.8M200.3 69.3h-.1"/>
<path d="M200.3 69.3v.4M200.3 69.7v-.3h.4l.1 .4M200.3 69.3h.4M200.7 69.8h.1M276 69.2v.1M276 69.2h.1M276 69.2l.1 .1M276 60.3h1M276 61.2h1M276 67.5h1M276.1 61.2v6.3M276.1 69.2h.8"/>
<path d="M276.1 67.5h.8M276.4 69.3l.1 .4M276.5 69.7v-.3h.4l.1 .4M276.6 69.3h.3M276.9 69.8h.1M276.9 60.4h-.8v.8h.8M277 60.2h.1M277 60.5h.1M277 61.7h.1M277 62h.1M277.1 61.7v-1.2v1.2M277.1 61.3h1.9"/>
<path d="M277.1 60.9h1.9M277.6 60.5l.1 .3M277.6 63.6h.2M277.6 63.7h.2M277.6 63.1h.2M277.6 62.9h.2M277.7 61.4l-.1 .3M277.7 60.5v.3h.1v-.3v.3M277.8 61.4h-.1v.3M277.8 61.4v.3zM278.1 60.6h-1.1v.2h1.1M278.1 61.4h-1.1v.2h1.1"/>
<path d="M279 60.8a.28 .28 0 0 0-.3 .3 .28 .28 0 0 0 .3 .3M61.4 92.2h9.1v11.9h-9.1zM61.4 91.3h9.1v.8h-9.1zM71.4 92.2h-.8v11.9h.8M71.4 91.3h-.8v.8h.8M71.4 91.3h-.8v-11.9h.8h-.8v-.9h.8h-.8v-11.9h.8v39.2h-.8v-1.7h.8M71.4 92.2h9.2v11.9h-9.2zM71.4 91.3h9.2v.8h-9.2zM81.5 92.2h-.9v11.9h.9M81.5 91.3h-.9v.8h.9M81.5 91.3h-.9v-11.9h.9h-.9v-.9h.9h-.9v-11.9h.9v39.2h-.9v-1.7h.9M81.5 92.2h6.2v11.9h-6.2z"/>
<path d="M81.5 91.3h6.2v.8h-6.2zM88.6 92.2h-.9v11.9h.9M88.6 91.3h-.9v.8h.9M88.6 92.2h6.3v11.9h-6.3zM88.6 91.3h6.3v.8h-6.3zM99.1 92.2h6.2v11.9h-6.2zM105.3 92.1v-.8h-6.2v.8h7.1v-.8h-.9v.8M105.3 92.2h.9v11.9h-.9zM106.2 92.2h6.2v11.9h-6.2zM106.2 91.3h6.2v.8h-6.2zM112.5 92.2h.8v11.9h-.8zM112.5 91.3h.8v.8h-.8z"/>
<path d="M113.4 92.2h9.1v11.9h-9.1zM113.4 91.3h9.1v.8h-9.1zM122.5 92.1h.9v-.8h-.9v12.8h.9M122.5 92.2h.9M123.4 92.2h9.1v11.9h-9.1zM123.4 92.1h9.1v-.8h-9.1v12.8M58.1 104.1h.3M58.1 103.8h.3M58.1 104.7h.3M58.1 105h.3M58.4 104.8h.9M58.4 103.4h.9"/>
<path d="M58.6 106.3h.1M58.6 103.7v2.5M58.6 106.3h.6M59.2 103.7v2.5M59.5 104.8h1.7v1.4h-1.7M59.5 104.8h.1M59.5 105.1h.1M59.6 104.8v40.3h21.5M59.6 105.9h1.7v37.5h-1.7zM61.3 104.1h-1.7v-37.5h1.7v39.2h-1.7v-1.7h1.7M61.4 118.6h9.1v11.9h-9.1zM61.4 105.9h9.1v11.7h-9.1z"/>
<path d="M61.4 117.7h9.1v.8h-9.1zM61.4 104.1h9.1v1.7h-9.1zM71.4 118.6h-.8v11.9h.8M71.4 117.6h-.8v-11.7h.8v37.5M71.4 117.7h-.8v.8h.8M71.4 105.9h9.2v11.7h-9.2zM71.4 118.6h9.2v11.9h-9.2zM71.4 117.7h9.2v.8h-9.2zM71.4 104.1h9.2v1.7h-9.2zM80.9 105.1h15.9M80.9 104.8v40.4M81.5 117.6h-.9v-11.7h.9v37.5h-.9v-12h.9"/>
<path d="M81.5 118.6h-.9v11.9h.9M81.5 117.7h-.9v.8h.9M81.5 118.6h6.2v11.9h-6.2zM81.5 105.9h6.2v11.7h-6.2zM81.5 117.7h6.2v.8h-6.2zM81.5 104.1h6.2v1.7h-6.2zM88.2 116.6a.28 .28 0 0 0 .3 .3 .28 .28 0 0 0 .3-.3M88.3 116.6v4.6M88.3 104.8h.4M88.3 114.2v.5M88.3 114.8v.6M88.4 115.2h.1"/>
<path d="M88.4 115.2v.4M88.5 115.2v.4M88.6 117.6h-.9v-11.7h.9v37.5h-.9v-12h.9M88.6 118.6h-.9v11.9h.9M88.6 117.7h-.9v.8h.9M88.6 105.9h6.3v11.7h-6.3zM88.6 118.6h6.3v11.9h-6.3zM88.6 117.7h6.3v.8h-6.3zM88.6 104.1h6.3v1.7h-6.3zM88.7 114.2v.5M88.7 114.8v.6M88.7 116.6v4.6"/>
<path d="M94.9 105.9h1.7v37.5h-1.7zM96.6 104.8v40.3h-15.7M96.6 104.1h-1.7v-37.5h1.7v39.2h-1.7v-1.7h1.7M96.7 104.8h.1M96.7 105.1h.1M96.8 104.8h.1M96.8 105.1h.1M97.2 104.8l-.1 40.3M97.2 104.8v40.4M97.3 104.8v40.3l15.7 .1M97.3 105.1h15.5M97.3 105.9h1.7v37.5h-1.7z"/>
<path d="M99 104.1h-1.7v-37.5h1.7v39.2h-1.7v-1.7h1.7M99.1 118.6h6.2v11.9h-6.2zM99.1 105.9h6.2v11.7h-6.2zM99.1 117.7h6.2v.8h-6.2zM99.1 104.1h6.2v1.7h-6.2zM105.2 104.8h.4M105.2 114.2v.5M105.2 114.8v.6M105.3 118.6h.9v11.9h-.9zM105.3 105.9h.9v11.7h-.9zM105.3 117.7h.9v.8h-.9zM105.3 104.1h.9v1.7h-.9z"/>
<path d="M105.4 115.2h.1M105.4 115.2v.4M105.5 115.2v.4M105.6 114.2v.5M105.6 114.8v.6M105.6 116.6v4.6M105.7 116.6a.28 .28 0 0 1-.3 .3 .28 .28 0 0 1-.3-.3l.1 4.6a.25 .25 0 0 1 .2-.3 .25 .25 0 0 1 .3 .3M106.2 105.9h6.2v11.7h-6.2zM106.2 118.6h6.2v11.9h-6.2zM106.2 104.1h6.2v1.7h-6.2zM112.4 117.7v.8h-6.2v-.8h26.3v.8h-10M112.5 117.7v.8h.8"/>
<path d="M112.5 105.9h.8v11.7h-.8zM112.5 104.1h.8v1.7h-.8zM113 105.1h.1M113 105.1v40.1M113.3 117.7v12.8h-.8v-11.9h.8M113.4 118.6h9.1v11.9h-9.1zM113.4 105.9h9.1v11.7h-9.1zM113.4 117.7v.8h9.1v-.8M113.4 104.1h9.1v1.7h-9.1zM122.5 104.1h.9v1.7h-.9zM122.5 117.6h.9v-11.7h-.9v25.5h.9v-12.8h-.9M123.4 105.9h9.1v11.7h-9.1z"/>
<path d="M123.4 118.6h9.1v11.9h-9.1zM123.4 117.7v.8v-.8M123.4 104.1h9.1v1.7h-9.1zM132.6 104.1h1.7v1.7h-1.7zM132.6 105.9h1.7v37.5h-1.7zM134.4 104.8v40.4l-21.6-.1M134.4 104.8h.1M134.4 105.1h.1M134.4 104.4h-1.1v1.5h1.1M134.8 105.7h.1M134.8 103.1v2.6zM134.8 105.8h.5"/>
<path d="M135.3 103.1v2.6zM135.5 103.4h.3M135.5 104.4h.3M135.5 104.2h.3M135.5 103.3h.3M58.1 136.3h.3M58.1 137.2h.3M58.1 137.5h.3M58.1 136.6h.3M58.4 137.3h.9M58.6 138.8v-2.7v2.7h.6M59.2 136.1v2.7z"/>
<path d="M59.5 137.3h1.7v1.5h-1.7M61.4 131.4h9.1v12h-9.1zM61.4 130.5h9.1v.9h-9.1zM71.4 131.4h-.8v12h.8M71.4 130.5h-.8v.9h.8M71.4 131.4h9.2v12h-9.2zM71.4 130.5h9.2v.9h-9.2zM81.5 130.5h-.9v.9h.9M81.5 131.4h6.2v12h-6.2zM81.5 130.5h6.2v.9h-6.2zM88.2 121.2a.28 .28 0 0 1 .3-.3 .28 .28 0 0 1 .3 .3M88.3 130.5v.5"/>
<path d="M88.3 131.1v.5M88.4 130.6h.1M88.4 130.2v.4M88.5 130.2v.4M88.6 130.5h-.9v.9h.9M88.6 131.4h6.3v12h-6.3zM88.6 130.5h6.3v.9h-6.3zM88.7 130.5v.5M88.7 131.1v.5M99.1 131.4h6.2v12h-6.2zM99.1 130.5h6.2v.9h-6.2zM105.2 130.5v.5"/>
<path d="M105.2 131.1v.5M105.3 131.4h.9v12h-.9zM105.3 130.5h.9v.9h-.9zM105.4 130.6h.1M105.4 130.2v.4M105.5 130.2v.4M105.6 130.5v.5M105.6 131.1v.5M106.2 131.4h6.2v12h-6.2zM106.2 130.5h6.2v.9h-6.2zM112.5 131.4h.8v12h-.8zM112.5 130.5h.8v.9h-.8z"/>
<path d="M113.4 131.4h9.1v12h-9.1zM122.5 130.5v.9h-9.1v-.9h10M122.5 131.4h.9v12h-.9zM122.5 130.5h.9M123.4 131.4h9.1v12h-9.1zM123.4 130.5h9.1v.9h-9.1zM134.4 137.4h-1.1v1.5h1.1M134.8 138.8h.5M134.8 136.1v2.7zM135.3 136.1v2.7zM135.5 136.5h.3M135.5 136.3h.3"/>
<path d="M135.5 137.4h.3M135.5 137.2h.3M59.5 143.4h11v.4l.1-.4h.8M71.4 143.4v.4v-.4h16.3M80.9 145.2h.1M81.1 145.2h.1M87.7 143.4h9M88.3 145.2h.4M88.3 144.5v.5M88.7 144.5v.5M96.8 145.2h.1M97.2 143.4v1.7h37.2"/>
<path d="M97.2 143.4h25.3M105.2 145.2h.4M105.2 144.5v.5M105.6 144.5v.5M112.8 145.2h.1M113 145.1l-53.5 .1M113 145.2h.1M122.5 143.4h11.9M186.4 173h105.7v3.3h-105.7zM186.4 176.3v30.3M188.2 176.3h103.9M228.7 176.3v30.3"/>
<path d="M186.4 199.5h105.7M186.4 195.9h105.7M186.4 192.3h105.7M186.4 188.7h105.7M186.4 186h42.3M194.9 186v13.5M207.4 186v13.5M221 186v13.5M277.8 199.5v3.5M186.4 203h105.7M251.4 203v3.6M268.8 203v3.6"/>
<circle cx="58.9" cy="31.5" r=".29"/>
<circle cx="88.5" cy="34" r=".24"/>
<circle cx="88.5" cy="32.7" r=".28"/>
<circle cx="88.5" cy="32.4" r=".28"/>
<circle cx="88.5" cy="32.4" r=".19"/>
<circle cx="88.5" cy="32.4" r=".22"/>
<circle cx="105.4" cy="34" r=".24"/>
<circle cx="105.4" cy="32.7" r=".28"/>
<circle cx="135" cy="31.5" r=".29"/>
<circle cx="200.3" cy="31.5" r=".29"/>
<circle cx="276.5" cy="31.5" r=".29"/>
<circle cx="197.8" cy="61.1" r=".24"/>
<circle cx="199.1" cy="61.1" r=".26"/>
<circle cx="199.4" cy="61.1" r=".19"/>
<circle cx="199.4" cy="61.1" r=".26"/>
<circle cx="199.4" cy="61.1" r=".21"/>
<circle cx="277.7" cy="61.1" r=".07"/>
<circle cx="277.7" cy="61.1" r=".28"/>
<circle cx="279" cy="61.1" r=".25"/>
<circle cx="88.5" cy="116.6" r=".23"/>
<circle cx="105.4" cy="116.6" r=".24"/>
<circle cx="88.1" cy="131.4" r=".1"/>
<circle cx="88.5" cy="121.2" r=".24"/>
<circle cx="88.9" cy="131.4" r=".12"/>
<circle cx="105.4" cy="121.2" r=".24"/>
<circle cx="88.1" cy="144.7" r=".1"/>
<circle cx="88.9" cy="144.8" r=".1"/>
</g>
<g fill="#000" stroke="#000" stroke-width=".21">
<path d="M57.9 18.7l2.2-.3v.7zM133.8 18.4l2.2 .3-2.2 .4zM54.3 28.3l.5-.3 .9 1.7zM58.9 28.1l.5 .4-1.3 1.3zM139.2 27.9l.6 .3-1.2 1.5zM201.1 24.6l2.2-.3v.7zM273.5 24.3l2.2 .3-2.2 .4zM38.6 64l.3 2.2h-.7zM47.7 64.8l.3 2.2h-.7zM106.2 61.2l.6 .3-1.2 1.5zM135.6 71.5l.5 .2-1 1.6zM105.6 119.2l1.9-.3v.6z"/>
<path d="M38.2 143.9h.7l-.3 2.2zM47.3 143.9h.7l-.3 2.2zM57.9 153.1l2.2-.4v.7zM133.8 152.7l2.2 .4-2.2 .3z"/>
</g>
<g font-size="3.1">
<text x="97.1" y="18.7">4230</text>
<text x="222.5" y="24.6">CLEAR OPENING 4042</text>
<text x="38.5" y="108.7" transform="rotate(-90 38.5 108.7)">4450</text>
<text x="47.7" y="123" transform="rotate(-90 47.7 123)">CLEAR OPEN SIZE 4405</text>
<text x="89.1" y="153">4230</text>
</g>
<g font-size="2.8">
<text x="187.6" y="179.2">TITLE:- FRAME-01</text>
<text x="260.6" y="179.1">NIHVA TECHNOLOGIES</text>
<text x="264.8" y="182.3">PVT. LTD. PUNE</text>
</g>
<g font-size="2.6">
<text x="13.6" y="23.1">EXISTING I SECTION</text>
<text x="66.7" y="23.6">12 MM PLATE</text>
<text x="157.4" y="21.2">EXISTING SECTION</text>
<text x="28.1" y="26.1">350 X 170</text>
<text x="157.6" y="24.2">200 X 175</text>
<text x="124.6" y="54.6">TOWER BOLT</text>
<text x="144.4" y="61.3">HINGES</text>
<text x="144.3" y="120.1">HANDLE</text>
</g>
<g font-size="2.5">
<text x="207.8" y="191.6">16/06/2022</text>
<text x="229.7" y="191.3">CLIENT - NIHVA TECHNOLOGIES PVT.LTD</text>
<text x="207.8" y="195.2">16/06/2022</text>
<text x="229.6" y="194.9">LOCATION -</text>
<text x="108.7" y="198.5">Date</text>
<text x="127.6" y="198.2">Revised By</text>
<text x="229.6" y="198.5">PRODUCT - SWING DOOR</text>
<text x="230.5" y="202.1">DWG NO:-NIHVA/22-23/MFG/0024</text>
<text x="279" y="202.1">REV- 0</text>
<text x="229.3" y="205.7">SCALE: NTS</text>
<text x="251.9" y="205.7">SCALE:--</text>
<text x="264.3" y="205.7">1:1</text>
<text x="269.9" y="205.7">SHEET: 01 OF 01</text>
</g>
<g font-size="2.1">
<text x="265.3" y="184.4">Tel : 020 66304033</text>
<text x="197.4" y="188.1">NAME</text>
<text x="210.9" y="188.2">DATE</text>
<text x="221.5" y="188">SIGN</text>
<text x="261.6" y="188.4">Website:- www.nihva.com</text>
<text x="264.1" y="186.5">Email:- info@nihva.com</text>
</g>
<g font-size="1.9">
<text x="186.8" y="191.2">DRAWN</text>
<text x="196.5" y="191.1">KISHAN</text>
<text x="186.7" y="194.4">CHECK</text>
<text x="186.8" y="198">APPRD.</text>
<text x="196.5" y="194.7">M. SUTAR</text>
<text x="196.6" y="198.3">V. TARAK</text>
</g>
<text font-size="1.8" x="193" y="205.4">ALL DIMENSION ARE IN mm</text>
<text font-size="1.6" x="186.8" y="201.7">If any queries contact : design@nihva.com</text>
</svg>
